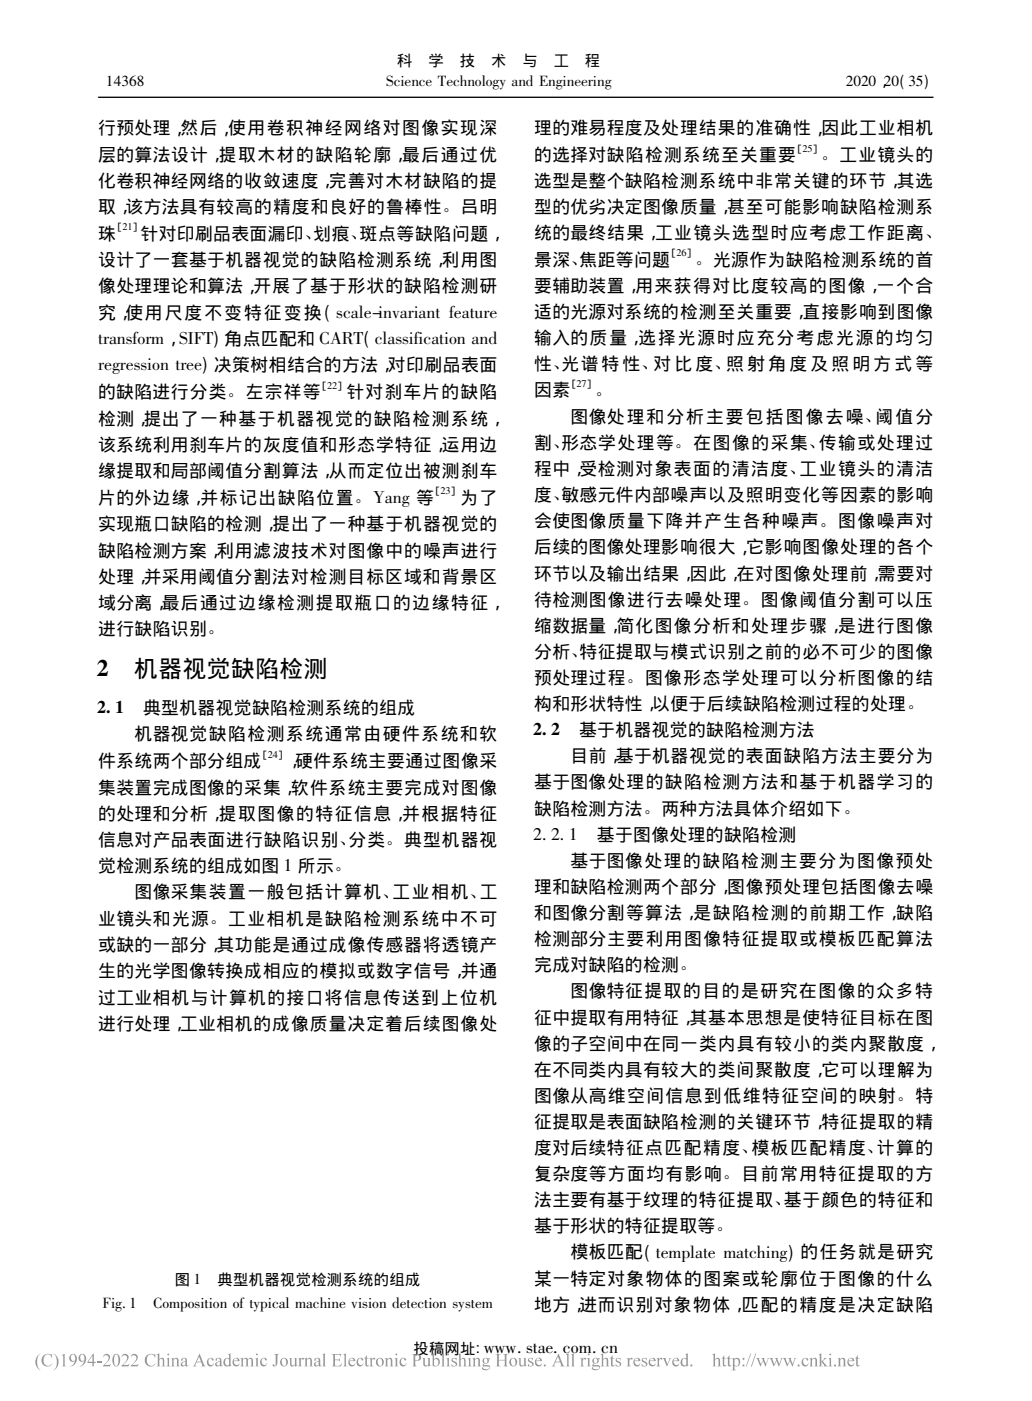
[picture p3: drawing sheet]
<svg xmlns="http://www.w3.org/2000/svg" width="210mm" height="285mm" viewBox="0 0 210 285" stroke-linecap="round" stroke-linejoin="round" font-family="sans-serif">
<path d="M20 19.8h169.9" fill="none" stroke="#000" stroke-width=".27"/>
<g fill="#999">
<path d="M122.2 275.5l.5-.2v1.2a.55 .55 0 0 1 .7-.3 .55 .55 0 0 1 .4 .7v.8l.2 .2h-.8l.2-.2v-1a.35 .35 0 0 0-.3-.3 .35 .35 0 0 0-.4 .2v1.1l.3 .2h-.8l.2-.1v-.3v-1.7v-.3z" fill-rule="evenodd"/>
<path d="M120.7 276.4l.5-.2 .9 .1-.1 .2h-.3a.68 .68 0 0 1-.1 .7 .68 .68 0 0 1-.8 .2v.2l.2 .1a.75 .75 0 0 1 1.1 .5 .93 .93 0 0 1-.8 .6 .93 .93 0 0 1-.9-.5l.3-.4-.2-.3 .3-.3-.3-.4zM120.9 276.4a.49 .49 0 0 0-.1 .6 .49 .49 0 0 0 .6 .2 .5 .5 0 0 0 .1-.6 .5 .5 0 0 0-.6-.2zM120.8 277.9l-.2 .3a.72 .72 0 0 0 .7 .3 .72 .72 0 0 0 .6-.5z" fill-rule="evenodd"/>
<path d="M95.4 275.5a.18 .18 0 0 1 .3 0 .18 .18 0 0 1-.3 0zM95.1 276.4l.6-.2v1.5l.3 .2h-.9l.3-.1v-.3v-1z" fill-rule="evenodd"/>
<path d="M12.5 275.7l.7-.3v2.2l.3 .3h-.9l.2-.1 .1-1.7-.1-.4z" fill-rule="evenodd"/>
<path d="M78.2 276.4l.6-.2v.3a.54 .54 0 0 1 .7-.3 .54 .54 0 0 1 .3 .6v1l.3 .1h-.8l.2-.2v-.9l-.1-.3-.2-.1-.4 .2v1.1l.3 .2h-.9l.3-.2v-1.2z" fill-rule="evenodd"/>
<path d="M16.3 275.5a.86 .86 0 0 1 1.1 .1 .86 .86 0 0 1 .1 1.1 1.38 1.38 0 0 1-1.5 1.2 1.21 1.21 0 0 0 1.1-1.1 .78 .78 0 0 1-1.1-.2 .78 .78 0 0 1 .3-1.1zM16.4 275.7a.64 .64 0 0 0-.1 .7 .64 .64 0 0 0 .8 .3 .74 .74 0 0 0-.5-1.2z" fill-rule="evenodd"/>
<path d="M7.8 275.6l.4-.3a2.47 2.47 0 0 0 0 3.4 1.93 1.93 0 0 1-.4-3.1z" fill-rule="evenodd"/>
<path d="M21.2 275.5a.77 .77 0 0 1 1.1 .2 .77 .77 0 0 1-.2 1.1l-.8 .8h.9l.3-.2-.1 .5h-1.5a3.1 3.1 0 0 0 1.2-1.9 .6 .6 0 0 0-.6-.3 .6 .6 0 0 0-.5 .4z" fill-rule="evenodd"/>
<path d="M14.4 275.5a.93 .93 0 0 1 1.2 .3 .93 .93 0 0 1 0 1.1 1.34 1.34 0 0 1-1.5 1 1.26 1.26 0 0 0 1.1-1.1 .77 .77 0 0 1-1.1-.2 .77 .77 0 0 1 .3-1.1zM14.7 275.5a.64 .64 0 0 0-.3 .9 .64 .64 0 0 0 .9 .3 .99 .99 0 0 0-.4-1.2z" fill-rule="evenodd"/>
<path d="M8.9 275.7a1.78 1.78 0 0 1 1.5-.2l.1-.1 .1 .8a.92 .92 0 0 0-1.1-.7 .92 .92 0 0 0-.6 1.2 .98 .98 0 0 0 .6 1.1 .98 .98 0 0 0 1.2-.5 1.24 1.24 0 0 1-1.9 .3 1.24 1.24 0 0 1 .1-1.9z" fill-rule="evenodd"/>
<path d="M52.1 275.5a.2 .2 0 0 1 .4 0 .2 .2 0 0 1-.4 0zM51.9 276.4l.6-.2v1.6l.2 .1h-.8l.2-.2v-1.2z" fill-rule="evenodd"/>
<path d="M10.9 275.3a1.91 1.91 0 0 1 0 3.4 2.47 2.47 0 0 0 0-3.4z" fill-rule="evenodd"/>
<path d="M152.7 275.3h.1l-.9 2.6h-.1z" fill-rule="evenodd"/>
<path d="M34.7 276.4l.6-.2v.3a.54 .54 0 0 1 .7-.3 .54 .54 0 0 1 .3 .6v.9l.3 .2h-.8l.2-.2v-1.1l-.2-.2-.5 .2v1.1l.3 .2h-.9l.3-.1v-.3v-1z" fill-rule="evenodd"/>
<path d="M36.9 276.5a.62 .62 0 0 1 .7-.3 .62 .62 0 0 1 .4 .6v.9h.3l-.4 .2-.2-.2a.51 .51 0 0 1-.9 .1 .51 .51 0 0 1 .4-.8l.5-.2v-.3a.32 .32 0 0 0-.4-.2 .32 .32 0 0 0-.2 .4h-.2zM37.1 277.2a.34 .34 0 0 0 .1 .5 .34 .34 0 0 0 .5-.1v-.7z" fill-rule="evenodd"/>
<path d="M40.6 275.4l.9 2.1 .4 .4h-1l.2-.1-.1-.7h-1l-.3 .6 .3 .2h-.8l.3-.3zM40.5 276l-.5 1h.9z" fill-rule="evenodd"/>
<path d="M42.3 276.4a.59 .59 0 0 1 .7-.2 .59 .59 0 0 1 .4 .5 .29 .29 0 0 1-.3 0 .29 .29 0 0 1-.1-.3 .6 .6 0 0 0-.6 .3 .6 .6 0 0 0 .1 .7 .55 .55 0 0 0 .6 .2 .55 .55 0 0 0 .4-.4 .76 .76 0 0 1-.9 .7 .76 .76 0 0 1-.5-1.1z" fill-rule="evenodd"/>
<path d="M89.7 275.5l.6-.2v2.4l.3 .2h-.9l.3-.1v-2.1z" fill-rule="evenodd"/>
<path d="M46.4 275.5l.5-.2v2.3l.3 .1-.6 .2v-.2a.74 .74 0 0 1-1 0 .74 .74 0 0 1-.1-1l.5-.5 .6 .1v-.6zM46 276.4a.75 .75 0 0 0-.2 .8 .75 .75 0 0 0 .6 .5l.2-.1v-.9a.38 .38 0 0 0-.2-.3 .38 .38 0 0 0-.4 0z" fill-rule="evenodd"/>
<path d="M80.5 275.5a.19 .19 0 0 1 .3 0 .19 .19 0 0 1-.3 0zM80.2 276.4l.6-.2v1.6l.3 .1h-.8l.2-.2v-1.2z" fill-rule="evenodd"/>
<path d="M34.1 275.5a.18 .18 0 0 1 .3 0 .18 .18 0 0 1-.3 0zM33.8 276.4l.6-.2v1.5l.3 .2h-.9l.3-.1v-.3v-1z" fill-rule="evenodd"/>
<path d="M26.8 275.5a.77 .77 0 0 1 1.2 .2 .77 .77 0 0 1-.3 1.1l-.8 .8h1l.3-.2-.2 .5h-1.4a3.1 3.1 0 0 0 1.1-1.9 .6 .6 0 0 0-.5-.3 .6 .6 0 0 0-.6 .4z" fill-rule="evenodd"/>
<path d="M139.4 275.5l.5-.2v2.3l.3 .1-.6 .2v-.2a.74 .74 0 0 1-1 0 .74 .74 0 0 1 0-1l.4-.5 .6 .1v-.6zM139 276.4a.77 .77 0 0 0 .5 1.3l.1-.1v-.9a.39 .39 0 0 0-.2-.3 .39 .39 0 0 0-.4 0z" fill-rule="evenodd"/>
<path d="M56.9 277a.85 .85 0 0 1 1.7 0 .85 .85 0 0 1-1.7 0zM57.5 276.4a.99 .99 0 0 0 .4 1.4 .85 .85 0 0 0 .3-.8 .85 .85 0 0 0-.6-.7z" fill-rule="evenodd"/>
<path d="M58.7 276.2h.6v1.1a.36 .36 0 0 0 .3 .4 .36 .36 0 0 0 .4-.2v-1.1l-.2-.2h.5v1.4l.3 .1-.6 .2v-.3a.52 .52 0 0 1-.6 .4 .52 .52 0 0 1-.4-.7v-.9z" fill-rule="evenodd"/>
<path d="M60.6 276.4l.6-.2v.3l.3-.3 .3 .1a.23 .23 0 0 1-.1 .2 .23 .23 0 0 1-.3-.1l-.2 .3v1l.3 .2h-.9l.3-.2v-1.2z" fill-rule="evenodd"/>
<path d="M61.8 276.4l.6-.2v.3a.54 .54 0 0 1 .7-.3 .54 .54 0 0 1 .4 .6v1l.2 .1h-.8l.2-.2v-.9v-.3l-.2-.1-.5 .2v1.1l.3 .2h-.8l.2-.2v-1.2z" fill-rule="evenodd"/>
<path d="M64.1 276.3a.62 .62 0 0 1 .7-.1 .62 .62 0 0 1 .4 .6v.9h.2l-.3 .2-.3-.2a.48 .48 0 0 1-.7 .2 .48 .48 0 0 1-.1-.7l.8-.4v-.3a.36 .36 0 0 0-.4-.2 .36 .36 0 0 0-.2 .5l-.2-.1zM64.2 277.2v.3l.2 .2 .4-.1v-.7z" fill-rule="evenodd"/>
<path d="M113.6 275.4l.9 2.1 .4 .4h-1l.3-.1-.2-.7h-1l-.3 .6 .3 .2h-.7l.3-.3zM113.5 276l-.5 1h.9z" fill-rule="evenodd"/>
<path d="M25 275.5a.73 .73 0 0 1 1 .1 .73 .73 0 0 1 0 1l-1 1h1l.3-.2-.2 .5h-1.4a2.65 2.65 0 0 0 1.1-1.9 .6 .6 0 0 0-.6-.3 .6 .6 0 0 0-.5 .4z" fill-rule="evenodd"/>
<path d="M67.5 275.4h1.9v.6l-.2-.4-1-.1v1h.8l.1-.3v.8l-.2-.3h-.7v1l.1 .1a.9 .9 0 0 0 1.2-.5l-.1 .6h-1.9l.2-.1 .1-.3v-1.8z" fill-rule="evenodd"/>
<path d="M69.8 275.5l.6-.2v2.2v.3l.3 .1h-.9l.3-.1v-.3v-1.7l-.1-.3z" fill-rule="evenodd"/>
<path d="M72.8 276.4a.56 .56 0 0 1 .6-.2 .56 .56 0 0 1 .4 .5 .27 .27 0 0 1-.3-.1 .27 .27 0 0 1-.1-.2 .6 .6 0 0 0-.6 .3 .6 .6 0 0 0 .2 .7 .55 .55 0 0 0 .5 .2 .55 .55 0 0 0 .5-.4 .76 .76 0 0 1-1 .7 .76 .76 0 0 1-.4-1.1z" fill-rule="evenodd"/>
<path d="M103.6 277a.85 .85 0 0 1 1.7 0 .85 .85 0 0 1-1.7 0zM104.2 276.4a.99 .99 0 0 0 .3 1.4 .85 .85 0 0 0 .4-.8 .85 .85 0 0 0-.6-.7z" fill-rule="evenodd"/>
<path d="M75.1 276.4l.6-.2v.3l.4-.3a.18 .18 0 0 1 .2 .1 .18 .18 0 0 1-.1 .2l-.3-.1-.2 .3v1l.3 .2h-.9l.2-.1 .1-.3-.1-1z" fill-rule="evenodd"/>
<path d="M132.2 276.4a.67 .67 0 0 1 .8-.2 .67 .67 0 0 1 .4 .7h-1.1a.6 .6 0 0 0 .3 .7 .6 .6 0 0 0 .8-.4 .74 .74 0 0 1-1 .7 .74 .74 0 0 1-.4-1.1zM132.4 276.4l-.1 .3h.7a.39 .39 0 0 0-.2-.3 .39 .39 0 0 0-.4 0z" fill-rule="evenodd"/>
<path d="M23.2 275.6a.69 .69 0 0 1 .7-.2 .69 .69 0 0 1 .5 .7 1.37 1.37 0 0 1-.8 1.8 1.54 1.54 0 0 1-.4-2.3zM23.5 275.5a2.28 2.28 0 0 0 0 2.3h.1a1.76 1.76 0 0 0 .3-2.1z" fill-rule="evenodd"/>
<path d="M47.6 276.4a.67 .67 0 0 1 .7-.2 .67 .67 0 0 1 .5 .7h-1.2a.6 .6 0 0 0 .4 .7 .6 .6 0 0 0 .7-.4 .74 .74 0 0 1-.9 .7 .74 .74 0 0 1-.5-1.1zM47.7 276.4l-.1 .3h.8a.39 .39 0 0 0-.2-.3 .39 .39 0 0 0-.5 0z" fill-rule="evenodd"/>
<path d="M159.3 276.2h.7l-.1 .3 .4 1 .4-.8-.4-.5h.7l-.1 .3 .4 1 .4-1.1-.2-.2 .5 .1-.3 .2-.4 1.4-.6-1.1-.6 1.1z" fill-rule="evenodd"/>
<path d="M148.8 276.4l.6-.2v.4a.62 .62 0 0 1 .8-.4 .62 .62 0 0 1 .4 .8 .76 .76 0 0 1-.3 .8 .76 .76 0 0 1-.9 0v.7l.3 .2h-.9l.3-.2v-2zM149.6 276.5l-.2 .2v.6a.44 .44 0 0 0 .4 .5 .44 .44 0 0 0 .5-.4 .57 .57 0 0 0 0-.7 .57 .57 0 0 0-.7-.2z" fill-rule="evenodd"/>
<path d="M85.8 276.2h.6v1.1a.36 .36 0 0 0 .3 .4 .36 .36 0 0 0 .4-.2v-1.1l-.2-.2h.6v1.4l.2 .1-.6 .2v-.3a.54 .54 0 0 1-.6 .3 .54 .54 0 0 1-.4-.6v-.9z" fill-rule="evenodd"/>
<path d="M87.7 275.5l.6-.2v1.2a.7 .7 0 0 1 1-.2 .7 .7 0 0 1 .2 1 .92 .92 0 0 1-1.5 .5v-2l-.1-.3zM88.3 276.6v1.1a.53 .53 0 0 0 .7 .1 .53 .53 0 0 0 .2-.7 .51 .51 0 0 0-.3-.6 .51 .51 0 0 0-.6 .1z" fill-rule="evenodd"/>
<path d="M44 276.3a.62 .62 0 0 1 .7-.1 .62 .62 0 0 1 .3 .6l.1 .9h.2l-.4 .2-.2-.2a.48 .48 0 0 1-.7 .2 .48 .48 0 0 1-.1-.7l.8-.4v-.3a.36 .36 0 0 0-.4-.2 .36 .36 0 0 0-.3 .5l-.1-.1zM44.1 277.2v.3l.1 .2 .5-.1v-.7z" fill-rule="evenodd"/>
<path d="M118 276.4l.6-.2v.3l.4-.3a.18 .18 0 0 1 .2 .1 .18 .18 0 0 1-.1 .2l-.3-.1-.2 .3v1l.3 .2h-.9l.2-.1 .1-.3-.1-1z" fill-rule="evenodd"/>
<path d="M93.1 275.5l.6-.2v1.2a.54 .54 0 0 1 .7-.3 .54 .54 0 0 1 .3 .7l.1 .9 .2 .1h-.8l.2-.2v-1a.35 .35 0 0 0-.3-.3 .35 .35 0 0 0-.4 .2v1.2l.3 .1h-.8l.2-.2v-2z" fill-rule="evenodd"/>
<path d="M31.8 275.5l.6-.2v1.2a.54 .54 0 0 1 .7-.3 .54 .54 0 0 1 .3 .7v.9l.3 .1h-.9l.3-.2v-1a.35 .35 0 0 0-.3-.3 .35 .35 0 0 0-.4 .2v1.2l.3 .1h-.8l.2-.2v-2z" fill-rule="evenodd"/>
<path d="M96.1 276.4l.5-.2v.3a.54 .54 0 0 1 .7-.3 .54 .54 0 0 1 .3 .6l.1 .9 .2 .2h-.8l.2-.2v-1.1l-.2-.2-.5 .2v1.1l.3 .2h-.8l.2-.1v-.3v-1z" fill-rule="evenodd"/>
<path d="M98.4 276.4l.4-.2 .9 .2-.3 .1a.68 .68 0 0 1-.1 .8 .68 .68 0 0 1-.8 .1l-.1 .2 .2 .1a.72 .72 0 0 1 1.1 .5 .9 .9 0 0 1-.8 .6 .9 .9 0 0 1-.8-.5l.3-.4-.2-.3 .3-.3-.3-.4zM98.6 276.4a.49 .49 0 0 0-.1 .6 .49 .49 0 0 0 .6 .2 .5 .5 0 0 0 .1-.6 .5 .5 0 0 0-.6-.2zM98.5 277.9l-.2 .3a.73 .73 0 0 0 .7 .3 .73 .73 0 0 0 .6-.5z" fill-rule="evenodd"/>
<path d="M100.8 275.4h1l-.3 .2v1h1.2v-1l-.4-.2h1.1l-.3 .2-.1 .3 .1 1.7 .3 .3h-1.1l.4-.1v-1.1h-1.2v1l.3 .2h-1l.3-.1v-.3v-1.9z" fill-rule="evenodd"/>
<path d="M29.9 275.7a1.76 1.76 0 0 1 1.5-.2l.2-.1v.8a.9 .9 0 0 0-1.1-.7 .9 .9 0 0 0-.6 1.2 .96 .96 0 0 0 .6 1.1 .96 .96 0 0 0 1.2-.5 1.24 1.24 0 0 1-1.9 .3 1.24 1.24 0 0 1 .1-1.9z" fill-rule="evenodd"/>
<path d="M105.4 276.2h.5v1.1a.36 .36 0 0 0 .3 .4 .36 .36 0 0 0 .4-.2v-1.1l-.2-.2h.6v1.4l.2 .1-.6 .2v-.3a.52 .52 0 0 1-.6 .4 .52 .52 0 0 1-.3-.7l-.1-.9z" fill-rule="evenodd"/>
<path d="M107.6 276.3l.8-.1v.5a.44 .44 0 0 0-.3-.4 .44 .44 0 0 0-.5 .2l.3 .4a.59 .59 0 0 1 .6 .7 .59 .59 0 0 1-.9 .3h-.2v-.5a.48 .48 0 0 0 .4 .4 .48 .48 0 0 0 .5-.2l-.1-.3-.8-.5z" fill-rule="evenodd"/>
<path d="M109.1 276.4a.67 .67 0 0 1 .7-.2 .67 .67 0 0 1 .5 .7h-1.2a.6 .6 0 0 0 .4 .7 .6 .6 0 0 0 .7-.4 .74 .74 0 0 1-.9 .7 .74 .74 0 0 1-.4-1.1zM109.3 276.4l-.2 .3h.8a.39 .39 0 0 0-.2-.3 .39 .39 0 0 0-.4 0z" fill-rule="evenodd"/>
<path d="M134.8 276.2h.8l-.2 .3 .4 1 .4-1.1-.2-.2h.6l-.9 1.7-.7-1.5z" fill-rule="evenodd"/>
<path d="M71.1 276.4a.67 .67 0 0 1 .7-.2 .67 .67 0 0 1 .5 .7h-1.2a.6 .6 0 0 0 .4 .7 .6 .6 0 0 0 .7-.4 .73 .73 0 0 1-.9 .7 .73 .73 0 0 1-.4-1.1zM71.3 276.4l-.2 .3h.8a.4 .4 0 0 0-.2-.4 .4 .4 0 0 0-.4 .1z" fill-rule="evenodd"/>
<path d="M65.5 275.5l.6-.2v2.4l.3 .2h-.9l.3-.1v-2.1z" fill-rule="evenodd"/>
<path d="M115.1 275.5l.6-.2v2.2v.3l.3 .1h-.9l.3-.1v-.3v-1.7l-.1-.3z" fill-rule="evenodd"/>
<path d="M116.2 275.5l.5-.2v2.5l.3 .1h-.8l.2-.1v-.3v-1.8z" fill-rule="evenodd"/>
<path d="M92 276.3l.9-.1v.5a.47 .47 0 0 0-.3-.4 .47 .47 0 0 0-.5 .1l.3 .5a.59 .59 0 0 1 .5 .8 .59 .59 0 0 1-.9 .2h-.1v-.5a.48 .48 0 0 0 .3 .4 .48 .48 0 0 0 .5-.2l-.1-.3-.7-.4v-.3z" fill-rule="evenodd"/>
<path d="M119.6 275.5a.2 .2 0 0 1 .4 0 .2 .2 0 0 1-.4 0zM119.3 276.4l.6-.2v1.5l.3 .2h-.8l.2-.1v-1.3z" fill-rule="evenodd"/>
<path d="M74.6 275.7v.5h.4v.1h-.4l.1 1.3 .1 .1 .3-.1a.39 .39 0 0 1-.5 .4 .39 .39 0 0 1-.3-.5v-1.2h-.3z" fill-rule="evenodd"/>
<path d="M18.9 275.4h.2v1.6h.3v.2h-.3v.7h-.3v-.7h-1v-.2zM18.8 275.7l-.8 1.3h.8z" fill-rule="evenodd"/>
<path d="M124.6 275.7v.5h.4v.1h-.4v1.3l.2 .1 .3-.1a.38 .38 0 0 1-.5 .4 .38 .38 0 0 1-.3-.5v-1.2h-.3z" fill-rule="evenodd"/>
<path d="M125.4 276.3l.9-.1v.5a.45 .45 0 0 0-.3-.4 .45 .45 0 0 0-.5 .1v.3l.3 .2a.59 .59 0 0 1 .5 .7 .59 .59 0 0 1-.9 .3h-.1v-.5a.45 .45 0 0 0 .3 .4 .45 .45 0 0 0 .5-.2l-.1-.3-.7-.4v-.3z" fill-rule="evenodd"/>
<path d="M168.7 275.5a.2 .2 0 0 1 .4 0 .2 .2 0 0 1-.4 0zM168.5 276.4l.6-.2v1.5l.3 .2h-.9l.3-.1v-.3v-1z" fill-rule="evenodd"/>
<path d="M127.5 276.4l.6-.2v.3l.2-.3h.3a.2 .2 0 0 1 0 .3 .2 .2 0 0 1-.3-.1l-.2 .3v1l.3 .2h-.9l.2-.2v-1.2z" fill-rule="evenodd"/>
<path d="M172.6 276.4a.67 .67 0 0 1 .8-.2 .67 .67 0 0 1 .4 .7h-1.2a.6 .6 0 0 0 .4 .7 .6 .6 0 0 0 .8-.4 .73 .73 0 0 1-1 .7 .73 .73 0 0 1-.4-1.1zM172.8 276.4l-.2 .3h.9a.4 .4 0 0 0-.3-.4 .4 .4 0 0 0-.4 .1z" fill-rule="evenodd"/>
<path d="M130.7 276.3l.9-.1v.5a.44 .44 0 0 0-.3-.4 .44 .44 0 0 0-.5 .2l.3 .4a.59 .59 0 0 1 .5 .7 .59 .59 0 0 1-.9 .3h-.1v-.5a.48 .48 0 0 0 .3 .4 .48 .48 0 0 0 .5-.2v-.3l-.8-.5z" fill-rule="evenodd"/>
<path d="M76.4 277a.85 .85 0 0 1 1.7 0 .85 .85 0 0 1-1.7 0zM77 276.4a.86 .86 0 0 0 .5 1.4 .91 .91 0 0 0-.4-1.5z" fill-rule="evenodd"/>
<path d="M133.5 276.4l.6-.2v.3l.4-.3a.18 .18 0 0 1 .3 .1 .18 .18 0 0 1-.2 .2l-.3-.1-.2 .3v1l.3 .2h-.9l.3-.1v-.3v-1z" fill-rule="evenodd"/>
<path d="M137 276.4a.67 .67 0 0 1 .8-.2 .67 .67 0 0 1 .4 .7h-1.1a.6 .6 0 0 0 .3 .7 .6 .6 0 0 0 .8-.4 .74 .74 0 0 1-1 .7 .74 .74 0 0 1-.4-1.1zM137.2 276.4l-.1 .3h.7a.39 .39 0 0 0-.2-.3 .39 .39 0 0 0-.4 0z" fill-rule="evenodd"/>
<path d="M19.7 276.9h1v.3h-1z" fill-rule="evenodd"/>
<path d="M55.7 275.4h1.1l-.4 .3v1.4a.58 .58 0 0 1-.2 .7 .58 .58 0 0 1-.7-.1l.1-.2 .4 .3 .1-.1v-2z" fill-rule="evenodd"/>
<path d="M153.8 276.2h.8l-.2 .3 .4 1 .4-.8-.3-.5h.7l-.2 .3 .5 1 .3-1.1-.2-.2 .5 .1-.2 .2-.5 1.4-.5-1.1-.6 1.1-.6-1.5z" fill-rule="evenodd"/>
<path d="M144.9 275.5l.6-.2v1.2a.55 .55 0 0 1 .7-.3 .55 .55 0 0 1 .3 .7v.9l.3 .1h-.9l.3-.2v-1a.35 .35 0 0 0-.3-.3 .35 .35 0 0 0-.4 .2v1.2l.2 .1h-.8l.3-.1v-2.1z" fill-rule="evenodd"/>
<path d="M147.3 275.7l.1 .5h.3v.1h-.3v1.3l.1 .1 .3-.1a.38 .38 0 0 1-.4 .4 .38 .38 0 0 1-.3-.5v-1.2h-.3z" fill-rule="evenodd"/>
<path d="M148.3 275.7l.1 .5h.4v.1h-.4v1.3l.2 .1 .2-.1a.38 .38 0 0 1-.4 .4 .38 .38 0 0 1-.3-.5v-1.2h-.3z" fill-rule="evenodd"/>
<path d="M83.8 275.4h.9a.73 .73 0 0 1 1 .7 .73 .73 0 0 1-1.1 .7l-.1-.1v1l.3 .2h-1l.3-.1v-.3v-1.8zM84.5 275.6v1a.57 .57 0 0 0 .8-.5 .57 .57 0 0 0-.8-.5z" fill-rule="evenodd"/>
<path d="M151.1 276.4a.2 .2 0 0 1 .4 0 .2 .2 0 0 1-.4 0zM151 277.7a.25 .25 0 0 1 .5 0 .25 .25 0 0 1-.5 0z" fill-rule="evenodd"/>
<path d="M153.7 275.3h.1l-.8 2.6h-.2z" fill-rule="evenodd"/>
<path d="M81.5 276.4a.56 .56 0 0 1 .6-.2 .56 .56 0 0 1 .5 .5 .27 .27 0 0 1-.3-.1 .27 .27 0 0 1-.1-.2 .6 .6 0 0 0-.6 .3 .6 .6 0 0 0 .1 .7 .55 .55 0 0 0 .6 .2 .55 .55 0 0 0 .4-.4 .76 .76 0 0 1-.9 .7 .76 .76 0 0 1-.5-1.1z" fill-rule="evenodd"/>
<path d="M48.9 276.4l.5-.2v.3a.55 .55 0 0 1 .5-.3 .55 .55 0 0 1 .5 .3 .53 .53 0 0 1 .7-.3 .53 .53 0 0 1 .4 .6v1l.2 .1h-.8l.3-.2v-.9a.35 .35 0 0 0-.4-.4 .35 .35 0 0 0-.4 .3v1.1l.3 .1h-.8l.2-.2v-.9a.37 .37 0 0 0-.2-.4 .37 .37 0 0 0-.5 .2l.1 1.2 .2 .1h-.8l.2-.1v-.3v-1z" fill-rule="evenodd"/>
<path d="M164.6 276.4l.6-.2v.3a.54 .54 0 0 1 .7-.3 .54 .54 0 0 1 .3 .6v.9l.3 .2h-.8l.2-.2v-1.1l-.2-.2-.5 .2v1.1l.3 .2h-.9l.3-.1v-.3v-1z" fill-rule="evenodd"/>
<path d="M163.3 276.4a.59 .59 0 0 1 .7-.2 .59 .59 0 0 1 .4 .5 .29 .29 0 0 1-.3 0 .29 .29 0 0 1-.1-.3 .6 .6 0 0 0-.6 .3 .6 .6 0 0 0 .1 .7 .55 .55 0 0 0 .6 .2 .55 .55 0 0 0 .4-.4 .76 .76 0 0 1-.9 .7 .76 .76 0 0 1-.5-1.1z" fill-rule="evenodd"/>
<path d="M91 275.5a.2 .2 0 0 1 .4 0 .2 .2 0 0 1-.4 0zM90.8 276.4l.5-.2 .1 1.5 .2 .2h-.8l.2-.1 .1-.3-.1-1z" fill-rule="evenodd"/>
<path d="M53.2 276.4a.56 .56 0 0 1 .6-.2 .56 .56 0 0 1 .4 .5 .27 .27 0 0 1-.3-.1 .27 .27 0 0 1-.1-.2 .6 .6 0 0 0-.6 .3 .6 .6 0 0 0 .2 .7 .55 .55 0 0 0 .5 .2 .55 .55 0 0 0 .5-.4 .76 .76 0 0 1-1 .7 .76 .76 0 0 1-.5-1.1z" fill-rule="evenodd"/>
<path d="M156.6 276.2h.7l-.2 .2 .5 1.1 .3-.8-.3-.5h.7l-.1 .2 .4 1.1 .4-1.1-.3-.2 .5 .1-.7 1.6-.5-1.1-.6 1.1-.6-1.5z" fill-rule="evenodd"/>
<path d="M166.5 275.5l.6-.2v1.7l.6-.5-.1-.3h.7l-.9 .7 1 1h-.8l.1-.2-.6-.7v.8l.3 .1h-.9l.2-.1 .1-.3v-1.8z" fill-rule="evenodd"/>
<path d="M129.1 276.4a.67 .67 0 0 1 .7-.2 .67 .67 0 0 1 .5 .7h-1.2a.6 .6 0 0 0 .4 .7 .6 .6 0 0 0 .7-.4 .73 .73 0 0 1-.9 .7 .73 .73 0 0 1-.4-1.1zM129.3 276.4l-.2 .3h.8a.4 .4 0 0 0-.2-.4 .4 .4 0 0 0-.4 .1z" fill-rule="evenodd"/>
<path d="M170.4 276.4l.6-.2v.3a.54 .54 0 0 1 .6-.3 .54 .54 0 0 1 .4 .6v1l.2 .1h-.8l.3-.2v-.9l-.1-.3-.2-.1-.4 .2v1.1l.2 .2h-.8l.2-.2v-1.2z" fill-rule="evenodd"/>
<path d="M174.4 275.7l.1 .5h.4v.1h-.4v1.3l.2 .1 .2-.1a.38 .38 0 0 1-.4 .4 .38 .38 0 0 1-.3-.5v-1.2h-.3z" fill-rule="evenodd"/>
<circle cx="140.7" cy="277.7" r=".22"/>
<circle cx="162.5" cy="277.7" r=".22"/>
<circle cx="110.8" cy="277.7" r=".22"/>
<circle cx="169.9" cy="277.7" r=".22"/>
</g>
<g font-size="4.8">
<text x="19.7" y="137.5">2</text>
<text x="27.3" y="137.7">机器视觉缺陷检测</text>
</g>
<g font-size="3.6">
<text x="20" y="27.3">行预处理，</text>
<text x="36.7" y="27.3">然后，使用卷积神经网络对图像实现深</text>
<text x="108.7" y="27.3">理的难易程度及处理结果的准确性，因此工业相机</text>
<text x="20" y="32.6">层的算法设计，提取木材的缺陷轮廓，最后通过优</text>
<text x="108.7" y="32.7">的选择对缺陷检测系统至关重要</text>
<text x="167" y="32.5">。</text>
<text x="170.8" y="32.7">工业镜头的</text>
<text x="20" y="38">化卷积神经网络的收敛速度，完善对木材缺陷的提</text>
<text x="108.7" y="38">选型是整个缺陷检测系统中非常关键的环节，其选</text>
<text x="20" y="43.3">取，</text>
<text x="25.5" y="43.3">该方法具有较高的精度和良好的鲁棒性。</text>
<text x="93.8" y="43.3">吕明</text>
<text x="108.7" y="43.4">型的优劣决定图像质量，甚至可能影响缺陷检测系</text>
<text x="20" y="48.7">珠</text>
<text x="28.6" y="48.7">针对印刷品表面漏印、 划痕、 斑点等缺陷问题，</text>
<text x="108.7" y="48.7">统的最终结果，工业镜头选型时应考虑工作距离、</text>
<text x="141.4" y="53.8">。</text>
<text x="20" y="59.5">像处理理论和算法，开展了基于形状的缺陷检测研</text>
<text x="20" y="54.2">设计了一套基于机器视觉的缺陷检测系统，利用图</text>
<text x="108.7" y="54">景深、 焦距等问题</text>
<text x="108.7" y="59.4">要辅助装置，用来获得对比度较高的图像，一个合</text>
<text x="145.1" y="54">光源作为缺陷检测系统的首</text>
<text x="20" y="64.8">究，</text>
<text x="25.5" y="64.8">使用尺度不变特征变换</text>
<text x="68.4" y="64.6">scale-invariant feature</text>
<text x="108.7" y="64.7">适的光源对系统的检测至关重要，直接影响到图像</text>
<text x="20" y="70">transform，SIFT 角点匹配和 CAＲT classification and</text>
<text x="108.7" y="70">输入的质量，选择光源时应充分考虑光源的均匀</text>
<text x="20" y="75.3">regression tree 决策树相结合的方法，</text>
<text x="78.9" y="75.5">对印刷品表面</text>
<text x="108.7" y="75.3">性、 光谱特 性、 对 比 度、 照 射 角 度 及 照 明 方 式 等</text>
<text x="20" y="80.9">的缺陷进行分类。</text>
<text x="50" y="80.9">左宗祥等</text>
<text x="70.5" y="80.9">针对刹车片的缺陷</text>
<text x="108.7" y="80.6">因素</text>
<text x="121" y="80.5">。</text>
<text x="20" y="86.4">检测，</text>
<text x="29.2" y="86.4">提出了一种基于机器视觉的缺陷检测系统，</text>
<text x="116.1" y="86">图像处理和分析主要包括图像去噪、 阈值分</text>
<text x="20" y="91.7">该系统利用刹车片的灰度值和形态学特征，运用边</text>
<text x="108.7" y="91.3">割、 形态学处理等。</text>
<text x="141.1" y="91.3">在图像的采集、 传输或处理过</text>
<text x="20" y="97">缘提取和局部阈值分割算法，从而定位出被测刹车</text>
<text x="108.7" y="96.6">程中，</text>
<text x="108.7" y="102">度、 敏感元件内部噪声以及照明变化等因素的影响</text>
<text x="117.9" y="96.6">受检测对象表面的清洁度、 工业镜头的清洁</text>
<text x="20" y="102.4">片的外边缘，并标记出缺陷位置。</text>
<text x="20" y="107.9">实现瓶口缺陷的检测，提出了一种基于机器视觉的</text>
<text x="75.9" y="102.2">Yang 等</text>
<text x="93.7" y="102.4">为了</text>
<text x="108.7" y="107.3">会使图像质量下降并产生各种噪声。</text>
<text x="170.5" y="107.3">图像噪声对</text>
<text x="20" y="113.2">缺陷检测方案，</text>
<text x="44" y="113.2">利用滤波技术对图像中的噪声进行</text>
<text x="108.7" y="112.6">后续的图像处理影响很大，它影响图像处理的各个</text>
<text x="20" y="118.5">处理，</text>
<text x="29.2" y="118.5">并采用阈值分割法对检测目标区域和背景区</text>
<text x="108.7" y="117.9">环节以及输出结果，因此，在对图像处理前，需要对</text>
<text x="20" y="123.8">域分离，</text>
<text x="32.9" y="123.8">最后通过边缘检测提取瓶口的边缘特征，</text>
<text x="108.7" y="123.2">待检测图像进行去噪处理。</text>
<text x="154.8" y="123.2">图像阈值分割可以压</text>
<text x="20" y="129.2">进行缺陷识别。</text>
<text x="108.7" y="128.5">缩数据量，</text>
<text x="125.4" y="128.5">简化图像分析和处理步骤，是进行图像</text>
<text x="108.7" y="133.8">分析、 特征提取与模式识别之前的必不可少的图像</text>
<text x="108.7" y="139.1">预处理过程。</text>
<text x="131.2" y="139.1">图像形态学处理可以分析图像的结</text>
<text x="19.8" y="145">2. 1</text>
<text x="29.1" y="145.2">典型机器视觉缺陷检测系统的组成</text>
<text x="108.5" y="149.6">2. 2</text>
<text x="108.7" y="144.5">构和形状特性，</text>
<text x="117.8" y="149.8">基于机器视觉的缺陷检测方法</text>
<text x="132.7" y="144.5">以便于后续缺陷检测过程的处理。</text>
<text x="20" y="156">件系统两个部分组成</text>
<text x="27.4" y="150.6">机器视觉缺陷检测系统通常由硬件系统和软</text>
<text x="58.2" y="155.8">，</text>
<text x="60.1" y="156">硬件系统主要通过图像采</text>
<text x="116.1" y="155.1">目前，</text>
<text x="125.3" y="155.1">基于机器视觉的表面缺陷方法主要分为</text>
<text x="20" y="161.4">集装置完成图像的采集，软件系统主要完成对图像</text>
<text x="108.7" y="160.4">基于图像处理的缺陷检测方法和基于机器学习的</text>
<text x="20" y="166.8">的处理和分析，提取图像的特征信息，并根据特征</text>
<text x="108.7" y="165.7">缺陷检测方法。</text>
<text x="134.6" y="165.7">两种方法具体介绍如下。</text>
<text x="20" y="172.1">信息对产品表面进行缺陷识别、 分类。</text>
<text x="82.3" y="172.1">典型机器视</text>
<text x="108.5" y="170.8">2. 2. 1</text>
<text x="121.5" y="171">基于图像处理的缺陷检测</text>
<text x="20" y="177.4">觉检测系统的组成如图 1 所示。</text>
<text x="116.1" y="176.3">基于图像处理的缺陷检测主要分为图像预处</text>
<text x="27.4" y="182.8">图像采集装置一般包括计算机、 工业相机、 工</text>
<text x="108.7" y="181.6">理和缺陷检测两个部分，图像预处理包括图像去噪</text>
<text x="20" y="188.1">业镜头和光源。</text>
<text x="46.5" y="188.1">工业相机是缺陷检测系统中不可</text>
<text x="108.7" y="186.9">和图像分割等算法，是缺陷检测的前期工作，缺陷</text>
<text x="20" y="193.4">或缺的一部分，</text>
<text x="44" y="193.4">其功能是通过成像传感器将透镜产</text>
<text x="108.7" y="192.2">检测部分主要利用图像特征提取或模板匹配算法</text>
<text x="108.7" y="197.5">完成对缺陷的检测。</text>
<text x="20" y="198.8">生的光学图像转换成相应的模拟或数字信号，并通</text>
<text x="116.1" y="202.9">图像特征提取的目的是研究在图像的众多特</text>
<text x="20" y="204.1">过工业相机与计算机的接口将信息传送到上位机</text>
<text x="20" y="209.5">进行处理，</text>
<text x="36.6" y="209.5">工业相机的成像质量决定着后续图像处</text>
<text x="108.7" y="208.2">征中提取有用特征，其基本思想是使特征目标在图</text>
<text x="108.7" y="213.5">像的子空间中在同一类内具有较小的类内聚散度，</text>
<text x="108.7" y="218.8">在不同类内具有较大的类间聚散度，它可以理解为</text>
<text x="108.7" y="224.1">图像从高维空间信息到低维特征空间的映射。</text>
<text x="186.3" y="224.1">特</text>
<text x="108.7" y="229.4">征提取是表面缺陷检测的关键环节，特征提取的精</text>
<text x="108.7" y="234.7">度对后续特征点匹配精度、 模板匹配精度、 计算的</text>
<text x="108.7" y="240">复杂度等方面均有影响。</text>
<text x="108.7" y="245.4">法主要有基于纹理的特征提取、 基于颜色的特征和</text>
<text x="150.9" y="240">目前常用特征提取的方</text>
<text x="108.7" y="250.7">基于形状的特征提取等。</text>
<text x="116.1" y="256">模板匹配</text>
<text x="133.4" y="255.8">template matching</text>
<text x="162.9" y="256">的任务就是研究</text>
<text x="108.7" y="261.3">某一特定对象物体的图案或轮廓位于图像的什么</text>
<text x="108.7" y="266.6">地方，</text>
<text x="117.9" y="266.6">进而识别对象物体，匹配的精度是决定缺陷</text>
<text x="98.4" y="275.1">www． stae. com． cn</text>
</g>
<g font-size="3.1">
<text x="21.6" y="17.5">14368</text>
<text x="78.6" y="17.4">Science Technology and Engineering</text>
<text x="80.8" y="13.4">科</text>
<text x="87.2" y="13.4">学</text>
<text x="93.6" y="13.4">技</text>
<text x="99.9" y="13.4">术</text>
<text x="106.3" y="13.4">与</text>
<text x="112.7" y="13.4">工</text>
<text x="119" y="13.4">程</text>
<text x="172.1" y="17.4">2020，</text>
<text x="179.9" y="17.4">20</text>
<text x="184.8" y="17.4">35</text>
<text x="35.6" y="261.4">图 1</text>
<text x="44.3" y="261.4">典型机器视觉检测系统的组成</text>
<text x="20.9" y="266">Fig． 1</text>
<text x="31.2" y="266">Composition of typical machine vision detection system</text>
<text x="84.1" y="275.4">投稿网址</text>
</g>
<g font-size="2.1">
<text x="161.6" y="30.8">［25］</text>
<text x="23.2" y="46.9">［21］</text>
<text x="136" y="52.1">［26］</text>
<text x="64.9" y="79">［22］</text>
<text x="115.6" y="78.8">［27］</text>
<text x="87.9" y="100.5">［23］</text>
<text x="52.8" y="154.1">［24］</text>
</g>
</svg>
